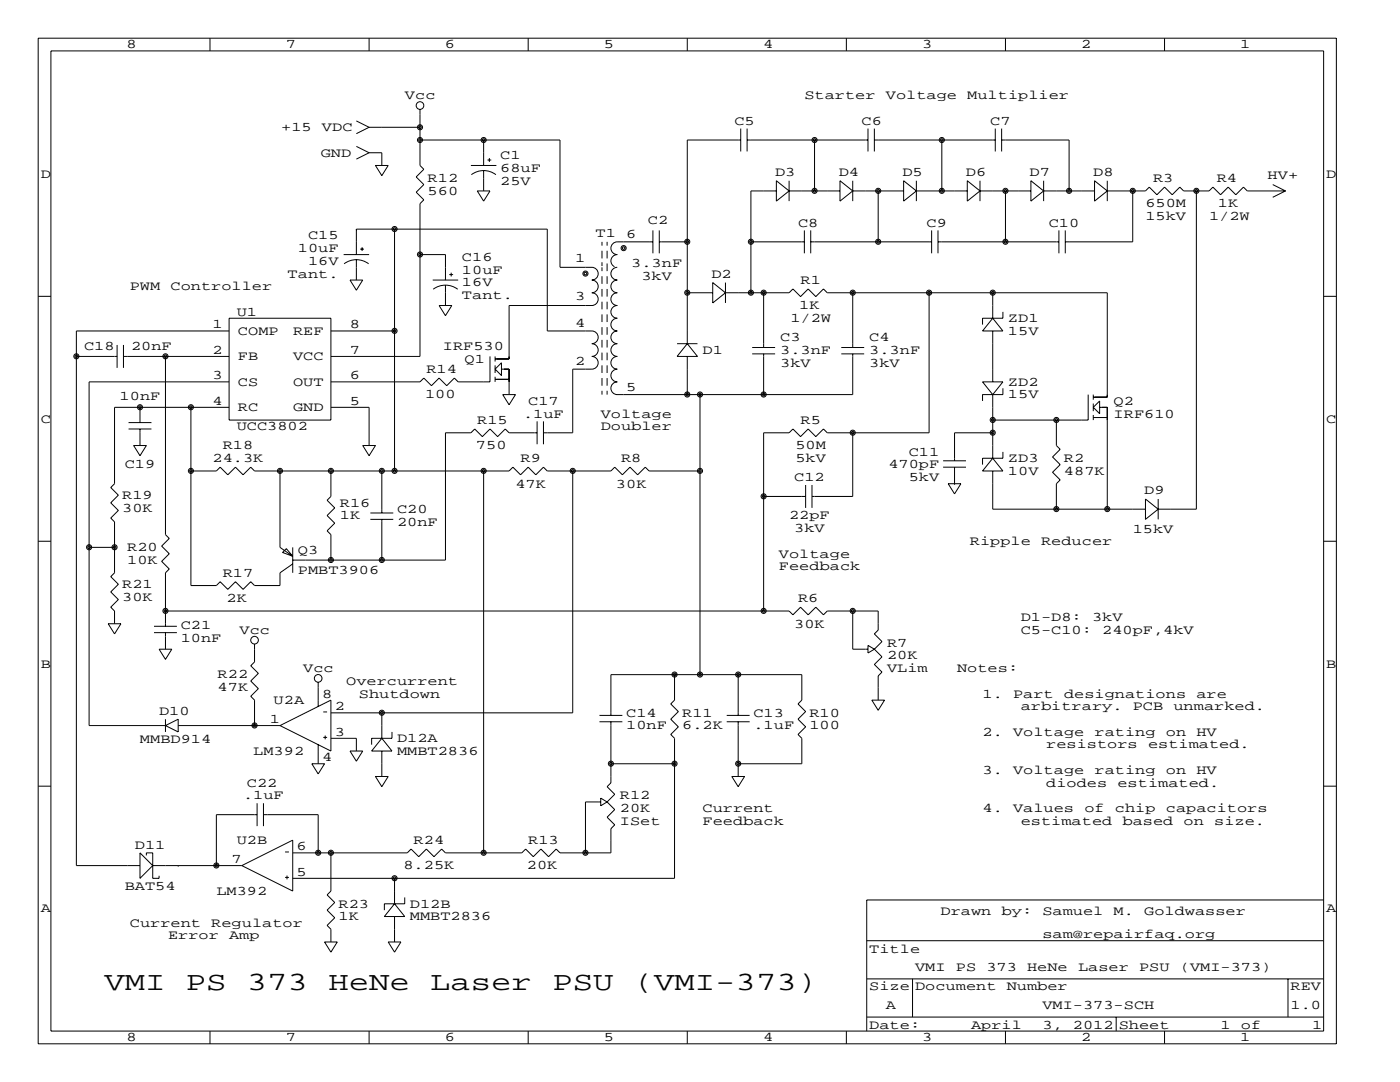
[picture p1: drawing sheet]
<svg xmlns="http://www.w3.org/2000/svg" width="279mm" height="216mm" viewBox="0 0 279 216" stroke-linecap="round" stroke-linejoin="round" font-family="sans-serif">
<g fill="none" stroke="#000" stroke-width=".2">
<path d="M7.6 7.6h259.1v200.7h-259.1zM10.2 10.2h254v195.5h-254zM41.9 7.6v2.6M73.7 7.6v2.6M105.4 7.6v2.6M137.2 7.6v2.6M168.9 7.6v2.6M200.7 7.6v2.6M232.4 7.6v2.6M71.1 29.2l2.6 1.3M71.1 24.1l2.6 1.3M73.7 30.5l-2.6 1.2"/>
<path d="M73.7 30.5h2.5v2.5M73.7 25.4l-2.6 1.3M73.7 25.4h10.1M74.9 33h2.6l-1.3 2.1zM83.8 27.9h28v25.4h6.3a1.27 1.27 0 0 1 1.3 1.3 1.27 1.27 0 0 1-1.3 1.3 1.27 1.27 0 0 1 1.3 1.2 1.27 1.27 0 0 1-1.3 1.3 1.27 1.27 0 0 1 1.3 1.3 1.27 1.27 0 0 1-1.3 1.3h-16.5v10.6h-2.8M83.8 21.8v11.2l.8 .8-1.5 1.5 1.5 1.5-1.5 1.6 1.5 1.5-.8 .7v30.5h-17.8M94 33h5.1M94.1 34.9a4.1 4.1 0 0 1 4.9 0M95.2 38.1h2.6l-1.3 2zM96.5 27.9v5.1M96.5 34v4.1M97.3 31.9h.7"/>
<path d="M97.7 31.5v.8M147.8 27.9h-10.6v40.7M147.8 25.7v4.5M149.1 27.9h24.1M149.1 25.7v4.5M154.9 38.1h-5v20.3M154.9 36.1l2.6 2-2.6 2zM157.5 38.1h10.1M157.5 36.1v4M162.6 27.9v10.2M167.6 36.1l2.6 2-2.6 2zM170.2 38.1h10.1"/>
<path d="M170.2 36.1v4M173.2 25.7v4.5M174.5 27.9h24.1M174.5 25.7v4.5M175.3 38.1v10.2M180.3 36.1l2.6 2-2.6 2zM182.9 38.1h10.1M182.9 36.1v4M188 27.9v10.2M193 36.1l2.6 2-2.6 2zM195.6 38.1h10.1M195.6 36.1v4"/>
<path d="M198.6 25.7v4.5M199.9 27.9h13.5v10.2M199.9 25.7v4.5M200.7 38.1v10.2M205.7 36.1l2.6 2-2.6 2zM208.3 38.1h10.1M208.3 36.1v4M218.4 36.1l2.6 2-2.6 2zM221 38.1h7.6l.8-.8 1.5 1.6 1.5-1.6 1.5 1.6 1.6-1.6 .7 .8h5.1l.8-.8 1.5 1.6 1.5-1.6 1.5 1.6 1.6-1.6 .7 .8h7.6M221 36.1v4M226.1 38.1v10.2h-13.5M238.8 38.1v63.5h-7.7"/>
<path d="M254 36.8l2.5 1.3M256.5 38.1l-2.5 1.3M7.6 59.1h2.6M68.6 50.8h5.1M68.7 52.6a4.1 4.1 0 0 1 4.9 0M69.8 55.9h2.6l-1.3 2zM71.1 45.7h38.1v20.3h8.9a1.27 1.27 0 0 1 1.3 1.3 1.27 1.27 0 0 1-1.3 1.3 1.27 1.27 0 0 1 1.3 1.3 1.27 1.27 0 0 1-1.3 1.2 1.27 1.27 0 0 1 1.3 1.3 1.27 1.27 0 0 1-1.3 1.3h-3.8v12.7h-5.8M71.1 45.7h.1M71.1 45.7v5.1M71.1 51.8v4.1M71.9 49.7h.7M72.3 49.3v.8"/>
<path d="M78.7 45.7v48.3M83.8 50.8h5.1v5.1M86.4 55.9h5M86.5 57.7a4.1 4.1 0 0 1 4.8 0M88.9 56.9v4.1M89.7 54.8h.7M90 54.4v.8M120.1 48.3v.7M120.1 50v1.6M120.1 52.3v.8M120.1 53.3v.8M120.1 55.1v1.5"/>
<path d="M120.1 57.7v1.5M121.2 48.3v.7M121.2 50v1.6M121.2 52.6v1.5M121.2 55.1v1.5M121.2 57.7v1.5M123.2 53.3a1.27 1.27 0 0 0-1.3 1.3 1.27 1.27 0 0 0 1.3 1.3 1.27 1.27 0 0 0-1.3 1.3 1.27 1.27 0 0 0 1.3 1.2 1.27 1.27 0 0 0-1.3 1.3 1.27 1.27 0 0 0 1.3 1.3 1.27 1.27 0 0 0-1.3 1.2 1.27 1.27 0 0 0 1.3 1.3 1.27 1.27 0 0 0-1.3 1.3 1.27 1.27 0 0 0 1.3 1.2 1.27 1.27 0 0 0-1.3 1.3 1.27 1.27 0 0 0 1.3 1.3 1.27 1.27 0 0 0-1.3 1.2 1.27 1.27 0 0 0 1.3 1.3 1.27 1.27 0 0 0-1.3 1.3 1.27 1.27 0 0 0 1.3 1.3 1.27 1.27 0 0 0-1.3 1.2 1.27 1.27 0 0 0 1.3 1.3 1.27 1.27 0 0 0-1.3 1.3 1.27 1.27 0 0 0 1.3 1.2h47v-8.1M130.3 48.3h-7.1a1.27 1.27 0 0 0-1.3 1.2 1.27 1.27 0 0 0 1.3 1.3 1.27 1.27 0 0 0-1.2 1 1.27 1.27 0 0 0 .6 1.4M130.3 46v4.5M131.6 48.3h5.6M131.6 46v4.5M137.2 58.4h5"/>
<path d="M142.2 56.4l2.6 2-2.6 2.1zM144.8 58.4h12.7l.7-.7 1.6 1.5 1.5-1.5 1.5 1.5 1.5-1.5 .8 .7h55.9v20.8h-2.8M144.8 56.4v4.1M149.9 48.3h10.6M152.4 58.4v10.9M160.5 46v4.5M161.8 48.3h24.1M161.8 46v4.5M170.2 58.4v10.9M185.4 58.4v28h-20.3l-.8-.8-1.5 1.5-1.5-1.5-1.5 1.5-1.6-1.5-.7 .8h-5.1v35.5M185.9 46v4.5M187.2 48.3h24.1"/>
<path d="M187.2 46v4.5M198.1 58.4v5.1M211.3 46v4.5M212.6 46v4.5M264.2 59.1h2.5M15.2 71.1h8.2M23.4 68.8v4.6M24.6 71.1h21.1M24.6 68.8v4.6M33 71.1v35.6l.8 .7-1.5 1.6 1.5 1.5-1.5 1.5 1.5 1.5-.8 .8v10.7M45.7 66h-30.5v106.7h12.7M45.7 63.5h20.3v20.3h-20.3z"/>
<path d="M45.7 76.2h-27.9v68.6h15.2M66 66h12.7M87.6 61h2.6l-1.3 2zM97.8 71.1v5.1h-6.4l-.7-.8-1.5 1.6-1.6-1.6-1.5 1.6-1.5-1.6-.8 .8h-17.8M98.8 75.7h2.8M98.8 73.7l1.3-1.3v2.5zM98.8 71.1v1M98.8 72.9v1.5M98.8 75.2v1M100.1 73.7h1.5v5M100.3 78.7h2.6l-1.3 2.1zM120.1 60.2v1.5"/>
<path d="M120.1 62.7v1.6M120.1 65.3v1.5M120.1 67.8v1.5M120.1 70.4v1.5M120.1 72.9v1.5M120.1 75.4v1.6M120.1 78v.7M121.2 60.2v1.5M121.2 62.7v1.6M121.2 65.3v1.5M121.2 67.8v1.5M121.2 70.4v1.5"/>
<path d="M121.2 72.9v1.5M121.2 75.4v1.6M121.2 78v.7M135.1 68.6h4.1M137.2 71.1v7.6M137.2 68.6l2 2.5h-4.1zM139.7 78.7v55.9M150.1 69.3h4.6M150.1 70.6h4.6M152.4 70.6v8.1M167.9 69.3h4.6M167.9 70.6h4.6"/>
<path d="M196.1 76.2h4.1l-2.1 2.5zM198.1 63.5l2.1 2.5h-4.1zM198.1 66v10.2M198.1 78.7v12.7M200.2 62.2v1.3h-4.1v1.3M200.2 77.5v1.2h-4.1v1.3M217.2 78.7v5.1h-19.1M218.2 78.7v1.1M25.7 85.6h4.5M25.7 84.3h4.5M26.7 88.9h2.5l-1.3 2zM27.9 81.3v3"/>
<path d="M27.9 85.6v3.3M38.1 94h.1M38.1 94h5.1l.7-.8 1.6 1.5 1.5-1.5 1.5 1.5 1.5-1.5 .8 .8h50.8l.8-.8 1.5 1.5 1.5-1.5 1.5 1.5 1.6-1.5 .7 .8h12.7l.8-.8 1.5 1.5 1.5-1.5 1.6 1.5 1.5-1.5 .7 .8h10.2M38.1 81.3v35.5h5.1l.7-.7 1.6 1.5 1.5-1.5 1.5 1.5 1.5-1.5 .8 .7h5.1v-2.5l2.5-1.8M45.7 81.3h-22.8v15.2l-.8 .8 1.5 1.5-1.5 1.5 1.5 1.6-1.5 1.5 .8 .7v10.2l-.8 .8 1.5 1.5-1.5 1.5 1.5 1.5-1.5 1.6 .8 .7v2.6M55.9 94v15.2l2.5 1.8M66 81.3h7.7v7.6M66 94v5.1l-.7 .7 1.5 1.5-1.5 1.6 1.5 1.5-1.5 1.5 .7 .8v5.1M72.4 88.9h2.5l-1.2 2zM76.2 94v8.4M96.5 94h.1M96.5 94v76.2"/>
<path d="M107.2 86.4h-5.6l-.8-.8-1.5 1.5-1.5-1.5-1.5 1.5-1.6-1.5-.7 .8h-5.1v25.4h-30.5M107.2 84.1v4.5M108.5 84.1v4.5M114.3 94v48.2h-48.3M152.4 99.1h8.4M160.8 96.8v4.5M162.1 96.8v4.5M170.2 86.4v12.7h-8.1M188.2 93.2h4.6M188.2 91.9h4.6M189.2 96.5h2.6l-1.3 2.1zM190.5 96.5h.1"/>
<path d="M190.5 93.2v3.3M198.1 86.4h-7.6v5.5M198.1 94v7.6h30.5M198.1 91.4l2.1 2.6h-4.1zM200.2 90.2v1.2h-4.1v1.3M210.8 83.8v5.1l.8 .8-1.5 1.5 1.5 1.5-1.5 1.5 1.5 1.6-.8 .7v5.1M218.2 83.3h2.8M218.2 81.3l1.3-1.3v2.5zM218.2 80.5v1.5M218.2 82.8v1M219.5 81.3h1.5v20.3M228.6 99.6l2.5 2-2.5 2z"/>
<path d="M231.1 99.6v4M7.6 108h2.6M17.8 109.2h5.1M56.4 110.2l.7-.7 1.3 1.5zM58.4 109.2v5.1M73.9 102.4h4.6M73.9 103.6h4.6M76.2 103.6v8.2M264.2 108h2.5M21.6 124.5h2.5l-1.2 2zM30.7 126.2h4.6M30.7 125h4.6"/>
<path d="M31.7 129.5h2.6l-1.3 2.1zM33 121.9h124.5l.7 .8 1.6-1.5 1.5 1.5 1.5-1.5 1.5 1.5 .8-.8h10.2v3.8l-.8 .8 1.5 1.5-1.5 1.5M33 126.2v3.3M50.8 128.5v3.6l-.8 .7 1.6 1.6-1.6 1.5 1.6 1.5-1.6 1.5 .8 .8v5.1M63.5 136.1v4.9M134.6 134.6v5.1l-.7 .8 1.5 1.5-1.5 1.5 1.5 1.5-1.5 1.6 .7 .7v28h-76.2M147.3 134.6v8.1M170.2 121.9v7.6h3M173.2 128.8l1.3 .7-1.3 .8zM174 139.7h2.5l-1.2 2zM174.5 129.5l1.5 1.6-1.5 1.5 1.5 1.5-.7 .8v4.8M7.6 156.9h2.6"/>
<path d="M33 144.8l2.6-1.3v2.5zM33 143.5v2.5M35.6 144.8h20.3M55.9 144.8l10.1-5.1v10.2zM62.2 152.4h2.6l-1.3 2zM63.5 148.6v3.8M64.5 147.1h.8M64.5 142.1h.8M64.9 146.8v.7M66 147.3h5.1v2.6M69.8 149.9h2.6l-1.3 2zM74.9 154.9h2.6l-1.3 2.1z"/>
<path d="M76.2 142.2v5.1M76.2 149.9v5M76.2 147.3l2 2.6h-4zM78.2 146v1.3h-4v1.3M119.6 144h4.6M119.6 142.7h4.6M119.9 159.3l1.3 .7-1.3 .8zM121.9 142.7v-8.1h38.1v5.1l-.7 .8 1.5 1.5-1.5 1.5 1.5 1.5-1.5 1.6 .7 .7v5.1h-12.7M121.9 144v12.2l-.7 .8 1.5 1.5-1.5 1.5M121.9 152.4h12.7M145 144h4.6M145 142.7h4.6"/>
<path d="M146 154.9h2.6l-1.3 2.1zM147.3 144v10.9M264.2 156.9h2.5M27.9 170.2l2.6 2.5-2.6 2.6zM29.2 170.7v-.5h1.3v5.1h1.2v-.5M30.5 172.7h17.8M35.6 172.7h.1M48.3 172.7l10.1-5.1v10.2zM51.3 162.6h-8.1v10.1M51.3 160.3v4.5M52.6 162.6h10.9v7.6M52.6 160.3v4.5"/>
<path d="M56.9 175.1h.8M56.9 170h.8M57.3 174.7v.8M66 170.2v7.6l-.7 .8 1.5 1.5-1.5 1.5 1.5 1.5-1.5 1.6 .7 .7v2.6M78.7 175.3v5M80.8 179.1v1.2h-4.1v1.3M119.9 160h-3.1v10.2M121.2 160l1.5 1.5-1.5 1.6 1.5 1.5-.8 .8v4.8h-10.1l-.8-.8-1.5 1.5-1.6-1.5-1.5 1.5-1.5-1.5-.8 .8h-15.2l-.8-.8-1.5 1.5-1.5-1.5-1.5 1.5-1.6-1.5-.7 .8h-22.9M264.2 179.6h-91.2v26.1M64.8 188h2.5l-1.3 2zM77.5 188h2.5l-1.3 2zM78.7 182.9v5.1"/>
<path d="M78.7 180.3l2.1 2.6h-4.1zM173 195.3h91.2M173 187.7h91.2M182.1 195.3v7.6M257 195.3v7.6M41.9 205.7v2.6M73.7 205.7v2.6M105.4 205.7v2.6M137.2 205.7v2.6M168.9 205.7v2.6M173 202.9h91.2M200.7 205.7v2.6"/>
<path d="M222.8 202.9v2.8M232.4 205.7v2.6"/>
<circle cx="83.8" cy="25.4" r=".51"/>
<circle cx="83.8" cy="27.9" r=".51"/>
<circle cx="83.8" cy="21.1" r=".76"/>
<circle cx="83.8" cy="25.4" r=".25"/>
<circle cx="83.8" cy="27.9" r=".25"/>
<circle cx="96.5" cy="27.9" r=".51"/>
<circle cx="96.5" cy="27.9" r=".25"/>
<circle cx="162.6" cy="27.9" r=".51"/>
<circle cx="162.6" cy="38.1" r=".51"/>
<circle cx="162.6" cy="38.1" r=".25"/>
<circle cx="162.6" cy="27.9" r=".25"/>
<circle cx="175.3" cy="38.1" r=".51"/>
<circle cx="175.3" cy="38.1" r=".25"/>
<circle cx="188" cy="38.1" r=".51"/>
<circle cx="188" cy="27.9" r=".51"/>
<circle cx="188" cy="38.1" r=".25"/>
<circle cx="188" cy="27.9" r=".25"/>
<circle cx="200.7" cy="38.1" r=".51"/>
<circle cx="200.7" cy="38.1" r=".25"/>
<circle cx="213.4" cy="38.1" r=".51"/>
<circle cx="213.4" cy="38.1" r=".25"/>
<circle cx="226.1" cy="38.1" r=".51"/>
<circle cx="226.1" cy="38.1" r=".25"/>
<circle cx="238.8" cy="38.1" r=".51"/>
<circle cx="238.8" cy="38.1" r=".25"/>
<circle cx="78.7" cy="45.7" r=".51"/>
<circle cx="78.7" cy="45.7" r=".25"/>
<circle cx="83.8" cy="50.8" r=".51"/>
<circle cx="83.8" cy="50.8" r=".25"/>
<circle cx="116.8" cy="54.6" r=".51"/>
<circle cx="116.8" cy="54.6" r=".25"/>
<circle cx="124.5" cy="49.5" r=".51"/>
<circle cx="124.5" cy="49.5" r=".25"/>
<circle cx="137.2" cy="58.4" r=".51"/>
<circle cx="137.2" cy="48.2" r=".51"/>
<circle cx="137.2" cy="48.2" r=".25"/>
<circle cx="137.2" cy="58.4" r=".25"/>
<circle cx="149.9" cy="58.4" r=".51"/>
<circle cx="149.9" cy="48.2" r=".51"/>
<circle cx="149.9" cy="48.2" r=".25"/>
<circle cx="149.9" cy="58.4" r=".25"/>
<circle cx="152.4" cy="58.4" r=".51"/>
<circle cx="152.4" cy="58.4" r=".25"/>
<circle cx="170.2" cy="58.4" r=".51"/>
<circle cx="170.2" cy="58.4" r=".25"/>
<circle cx="175.3" cy="48.2" r=".51"/>
<circle cx="175.3" cy="48.2" r=".25"/>
<circle cx="185.4" cy="58.4" r=".51"/>
<circle cx="185.4" cy="58.4" r=".25"/>
<circle cx="198.1" cy="58.4" r=".51"/>
<circle cx="198.1" cy="58.4" r=".25"/>
<circle cx="200.7" cy="48.2" r=".51"/>
<circle cx="200.7" cy="48.2" r=".25"/>
<circle cx="15.2" cy="71.1" r=".51"/>
<circle cx="15.2" cy="71.1" r=".25"/>
<circle cx="33" cy="71.1" r=".51"/>
<circle cx="33" cy="71.1" r=".25"/>
<circle cx="78.7" cy="66" r=".51"/>
<circle cx="78.7" cy="66" r=".25"/>
<circle cx="137.2" cy="78.7" r=".51"/>
<circle cx="137.2" cy="78.7" r=".25"/>
<circle cx="139.7" cy="78.7" r=".51"/>
<circle cx="139.7" cy="78.7" r=".25"/>
<circle cx="152.4" cy="78.7" r=".51"/>
<circle cx="152.4" cy="78.7" r=".25"/>
<circle cx="27.9" cy="81.3" r=".51"/>
<circle cx="27.9" cy="81.3" r=".25"/>
<circle cx="38.1" cy="81.3" r=".51"/>
<circle cx="38.1" cy="94" r=".51"/>
<circle cx="38.1" cy="81.3" r=".25"/>
<circle cx="38.1" cy="94" r=".25"/>
<circle cx="55.9" cy="94" r=".51"/>
<circle cx="55.9" cy="94" r=".25"/>
<circle cx="66" cy="94" r=".51"/>
<circle cx="66" cy="94" r=".25"/>
<circle cx="76.2" cy="94" r=".51"/>
<circle cx="76.2" cy="94" r=".25"/>
<circle cx="78.7" cy="94" r=".51"/>
<circle cx="78.7" cy="94" r=".25"/>
<circle cx="96.5" cy="94" r=".51"/>
<circle cx="96.5" cy="94" r=".25"/>
<circle cx="114.3" cy="94" r=".51"/>
<circle cx="114.3" cy="94" r=".25"/>
<circle cx="139.7" cy="94" r=".51"/>
<circle cx="139.7" cy="94" r=".25"/>
<circle cx="152.4" cy="99" r=".51"/>
<circle cx="152.4" cy="99" r=".25"/>
<circle cx="170.2" cy="86.3" r=".51"/>
<circle cx="170.2" cy="86.3" r=".25"/>
<circle cx="198.1" cy="83.8" r=".51"/>
<circle cx="198.1" cy="86.3" r=".51"/>
<circle cx="198.1" cy="86.3" r=".25"/>
<circle cx="198.1" cy="83.8" r=".25"/>
<circle cx="210.8" cy="83.8" r=".51"/>
<circle cx="210.8" cy="83.8" r=".25"/>
<circle cx="17.8" cy="109.2" r=".51"/>
<circle cx="17.8" cy="109.2" r=".25"/>
<circle cx="22.9" cy="109.2" r=".51"/>
<circle cx="22.9" cy="109.2" r=".25"/>
<circle cx="66" cy="111.7" r=".51"/>
<circle cx="66" cy="111.7" r=".25"/>
<circle cx="76.2" cy="111.7" r=".51"/>
<circle cx="76.2" cy="111.7" r=".25"/>
<circle cx="210.8" cy="101.6" r=".51"/>
<circle cx="210.8" cy="101.6" r=".25"/>
<circle cx="221" cy="101.6" r=".51"/>
<circle cx="221" cy="101.6" r=".25"/>
<circle cx="33" cy="121.9" r=".51"/>
<circle cx="33" cy="121.9" r=".25"/>
<circle cx="50.8" cy="127.7" r=".76"/>
<circle cx="63.5" cy="135.4" r=".76"/>
<circle cx="134.6" cy="134.6" r=".51"/>
<circle cx="134.6" cy="134.6" r=".25"/>
<circle cx="139.7" cy="134.6" r=".51"/>
<circle cx="139.7" cy="134.6" r=".25"/>
<circle cx="147.3" cy="134.6" r=".51"/>
<circle cx="147.3" cy="134.6" r=".25"/>
<circle cx="152.4" cy="121.9" r=".51"/>
<circle cx="152.4" cy="121.9" r=".25"/>
<circle cx="170.2" cy="121.9" r=".51"/>
<circle cx="170.2" cy="121.9" r=".25"/>
<circle cx="50.8" cy="144.8" r=".51"/>
<circle cx="50.8" cy="144.8" r=".25"/>
<circle cx="76.2" cy="142.2" r=".51"/>
<circle cx="76.2" cy="142.2" r=".25"/>
<circle cx="121.9" cy="152.4" r=".51"/>
<circle cx="121.9" cy="152.4" r=".25"/>
<circle cx="134.6" cy="152.4" r=".51"/>
<circle cx="134.6" cy="152.4" r=".25"/>
<circle cx="147.3" cy="152.4" r=".51"/>
<circle cx="147.3" cy="152.4" r=".25"/>
<circle cx="43.2" cy="172.7" r=".51"/>
<circle cx="43.2" cy="172.7" r=".25"/>
<circle cx="63.5" cy="170.2" r=".51"/>
<circle cx="63.5" cy="170.2" r=".25"/>
<circle cx="66" cy="170.2" r=".51"/>
<circle cx="66" cy="170.2" r=".25"/>
<circle cx="78.7" cy="175.2" r=".51"/>
<circle cx="78.7" cy="175.2" r=".25"/>
<circle cx="96.5" cy="170.2" r=".51"/>
<circle cx="96.5" cy="170.2" r=".25"/>
<circle cx="116.8" cy="170.2" r=".51"/>
<circle cx="116.8" cy="170.2" r=".25"/>
</g>
<g font-size="5.3">
<text x="20.8" y="197.6">VMI</text>
<text x="37.1" y="197.6">PS</text>
<text x="49.3" y="197.6">373</text>
<text x="65.5" y="197.6">HeNe</text>
<text x="85.9" y="197.6">Laser</text>
<text x="110.2" y="197.6">PSU</text>
<text x="126.5" y="197.6">(VMI-373)</text>
</g>
<g font-size="2.6">
<text x="25.3" y="9.7">8</text>
<text x="57" y="9.7">7</text>
<text x="88.8" y="9.7">6</text>
<text x="120.5" y="9.7">5</text>
<text x="152.3" y="9.7">4</text>
<text x="184" y="9.7">3</text>
<text x="215.8" y="9.7">2</text>
<text x="247.5" y="9.7">1</text>
<text x="80.8" y="19.8">Vcc</text>
<text x="160.5" y="19.8">Starter</text>
<text x="176.8" y="19.8">Voltage</text>
<text x="193" y="19.8">Multiplier</text>
<text x="56.1" y="26.2">+15</text>
<text x="64.3" y="26.2">VDC</text>
<text x="146.6" y="24.9">C5</text>
<text x="172" y="24.9">C6</text>
<text x="197.6" y="24.9">C7</text>
<text x="8.1" y="35.5">D</text>
<text x="64" y="31.2">GND</text>
<text x="99.8" y="31.7">C1</text>
<text x="99.8" y="34.3">68uF</text>
<text x="154.7" y="35.1">D3</text>
<text x="167.4" y="35.1">D4</text>
<text x="180.1" y="35.1">D5</text>
<text x="192.8" y="35.1">D6</text>
<text x="205.5" y="35.1">D7</text>
<text x="218.2" y="35.1">D8</text>
<text x="253" y="35.8">HV+</text>
<text x="264.7" y="35.5">D</text>
<text x="85.3" y="36.3">R12</text>
<text x="85.3" y="38.9">560</text>
<text x="99.8" y="36.8">25V</text>
<text x="228.6" y="41.4">650M</text>
<text x="230.1" y="36.3">R3</text>
<text x="242.8" y="36.3">R4</text>
<text x="243.1" y="41.4">1K</text>
<text x="61.5" y="47.8">C15</text>
<text x="118.9" y="47.2">T1</text>
<text x="125" y="47.5">6</text>
<text x="129.3" y="44.7">C2</text>
<text x="159.3" y="45.2">C8</text>
<text x="184.9" y="45.2">C9</text>
<text x="209.3" y="45.2">C10</text>
<text x="228.6" y="43.9">15kV</text>
<text x="241.3" y="43.9">1/2W</text>
<text x="59.4" y="50.3">10uF</text>
<text x="61.5" y="52.8">16V</text>
<text x="92.2" y="52.1">C16</text>
<text x="114.8" y="52.3">1</text>
<text x="126" y="53.3">3.3nF</text>
<text x="25.9" y="57.9">PWM</text>
<text x="34" y="57.9">Controller</text>
<text x="57.4" y="55.4">Tant.</text>
<text x="92.2" y="54.6">10uF</text>
<text x="92.2" y="57.1">16V</text>
<text x="92.2" y="59.7">Tant.</text>
<text x="114.8" y="59.9">3</text>
<text x="128" y="55.9">3kV</text>
<text x="142" y="55.4">D2</text>
<text x="159.8" y="56.6">R1</text>
<text x="42.4" y="65.5">1</text>
<text x="47.2" y="63">U1</text>
<text x="69.8" y="65.5">8</text>
<text x="114.8" y="65.3">4</text>
<text x="157.7" y="64.3">1/2W</text>
<text x="159.5" y="61.7">1K</text>
<text x="201.2" y="64.3">ZD1</text>
<text x="16.8" y="69.8">C18</text>
<text x="26.2" y="69.8">20nF</text>
<text x="42.4" y="70.6">2</text>
<text x="47.5" y="66.8">COMP</text>
<text x="47.5" y="71.9">FB</text>
<text x="58.5" y="71.9">VCC</text>
<text x="58.5" y="66.8">REF</text>
<text x="69.8" y="70.6">7</text>
<text x="88.4" y="69.8">IRF530</text>
<text x="140.2" y="70.6">D1</text>
<text x="155.7" y="68.1">C3</text>
<text x="155.7" y="70.6">3.3nF</text>
<text x="173.5" y="68.1">C4</text>
<text x="173.5" y="70.6">3.3nF</text>
<text x="201.2" y="66.8">15V</text>
<text x="42.4" y="75.7">3</text>
<text x="47.5" y="77">CS</text>
<text x="58.5" y="77">OUT</text>
<text x="69.8" y="75.7">6</text>
<text x="85.1" y="74.4">R14</text>
<text x="92.7" y="72.4">Q1</text>
<text x="114.8" y="72.9">2</text>
<text x="125" y="78">5</text>
<text x="155.7" y="73.2">3kV</text>
<text x="173.5" y="73.2">3kV</text>
<text x="201.2" y="77">ZD2</text>
<text x="23.9" y="79.8">10nF</text>
<text x="42.4" y="80.8">4</text>
<text x="47.5" y="82">RC</text>
<text x="58.5" y="82">GND</text>
<text x="69.8" y="80.8">5</text>
<text x="84.8" y="79.5">100</text>
<text x="104.4" y="83.3">.1uF</text>
<text x="105.4" y="80.8">C17</text>
<text x="119.9" y="83.3">Voltage</text>
<text x="201.2" y="79.5">15V</text>
<text x="222.2" y="80.8">Q2</text>
<text x="222.2" y="83.3">IRF610</text>
<text x="8.1" y="84.3">C</text>
<text x="44.4" y="89.7">R18</text>
<text x="47.2" y="85.9">UCC3802</text>
<text x="95" y="89.7">750</text>
<text x="95.2" y="84.6">R15</text>
<text x="119.9" y="85.9">Doubler</text>
<text x="158.7" y="89.7">50M</text>
<text x="159.8" y="84.6">R5</text>
<text x="264.7" y="84.3">C</text>
<text x="24.9" y="93.5">C19</text>
<text x="42.4" y="92.2">24.3K</text>
<text x="103.9" y="92.2">R9</text>
<text x="124" y="92.2">R8</text>
<text x="158.7" y="92.2">5kV</text>
<text x="177.3" y="93.5">470pF</text>
<text x="181.4" y="90.9">C11</text>
<text x="201.2" y="92.2">ZD3</text>
<text x="201.2" y="94.7">10V</text>
<text x="212.3" y="92.2">R2</text>
<text x="212.3" y="94.7">487K</text>
<text x="24.4" y="99.6">R19</text>
<text x="67.8" y="101.1">R16</text>
<text x="102.9" y="97.3">47K</text>
<text x="122.9" y="97.3">30K</text>
<text x="158.5" y="96">C12</text>
<text x="181.4" y="96">5kV</text>
<text x="228.3" y="98.6">D9</text>
<text x="24.4" y="102.1">30K</text>
<text x="67.8" y="103.6">1K</text>
<text x="79.2" y="102.4">C20</text>
<text x="79.2" y="104.9">20nF</text>
<text x="157.5" y="103.6">22pF</text>
<text x="158.5" y="106.2">3kV</text>
<text x="226.1" y="106.4">15kV</text>
<text x="25.4" y="110">R20</text>
<text x="25.4" y="112.5">10K</text>
<text x="59.4" y="110.5">Q3</text>
<text x="155.4" y="111.3">Voltage</text>
<text x="155.4" y="113.8">Feedback</text>
<text x="193.5" y="108.7">Ripple</text>
<text x="207.8" y="108.7">Reducer</text>
<text x="24.4" y="117.3">R21</text>
<text x="24.4" y="119.9">30K</text>
<text x="44.4" y="115.1">R17</text>
<text x="59.4" y="114.6">PMBT3906</text>
<text x="36.1" y="125.5">C21</text>
<text x="45.2" y="120.1">2K</text>
<text x="158.5" y="125.2">30K</text>
<text x="159.3" y="120.1">R6</text>
<text x="203.7" y="124">D1-D8:</text>
<text x="217.9" y="124">3kV</text>
<text x="36.1" y="128">10nF</text>
<text x="47.8" y="126.5">Vcc</text>
<text x="177" y="129">R7</text>
<text x="177" y="131.6">20K</text>
<text x="203.7" y="126.5">C5-C10:</text>
<text x="220" y="126.5">240pF,4kV</text>
<text x="8.1" y="133.2">B</text>
<text x="43.4" y="135.4">R22</text>
<text x="43.4" y="137.9">47K</text>
<text x="60.5" y="134.1">Vcc</text>
<text x="69.1" y="136.7">Overcurrent</text>
<text x="177" y="134.1">VLim</text>
<text x="191" y="134.1">Notes:</text>
<text x="264.7" y="133.2">B</text>
<text x="31.7" y="142.7">D10</text>
<text x="54.6" y="140.5">U2A</text>
<text x="64.3" y="139.2">8</text>
<text x="66.8" y="141.7">2</text>
<text x="71.6" y="139.2">Shutdown</text>
<text x="125" y="143">C14</text>
<text x="136.1" y="143">R11</text>
<text x="150.4" y="143">C13</text>
<text x="161.5" y="143">R10</text>
<text x="196.1" y="139.2">1.</text>
<text x="202.2" y="139.2">Part</text>
<text x="203.7" y="141.7">arbitrary.</text>
<text x="212.3" y="139.2">designations</text>
<text x="226.1" y="141.7">PCB</text>
<text x="234.2" y="141.7">unmarked.</text>
<text x="238.8" y="139.2">are</text>
<text x="27.9" y="148.3">MMBD914</text>
<text x="53.8" y="144.3">1</text>
<text x="66.8" y="146.8">3</text>
<text x="79.2" y="148.1">D12A</text>
<text x="125" y="145.5">10nF</text>
<text x="136.1" y="145.5">6.2K</text>
<text x="150.4" y="145.5">.1uF</text>
<text x="161.5" y="145.5">100</text>
<text x="196.1" y="146.8">2.</text>
<text x="202.2" y="146.8">Voltage</text>
<text x="208.8" y="149.4">resistors</text>
<text x="218.4" y="146.8">rating</text>
<text x="229.1" y="149.4">estimated.</text>
<text x="232.7" y="146.8">on</text>
<text x="238.8" y="146.8">HV</text>
<text x="50.5" y="150.6">LM392</text>
<text x="64.3" y="151.9">4</text>
<text x="79.2" y="150.6">MMBT2836</text>
<text x="196.1" y="154.4">3.</text>
<text x="202.2" y="154.4">Voltage</text>
<text x="218.4" y="154.4">rating</text>
<text x="232.7" y="154.4">on</text>
<text x="238.8" y="154.4">HV</text>
<text x="48.5" y="159.5">.1uF</text>
<text x="49.3" y="157">C22</text>
<text x="123.7" y="159.5">R12</text>
<text x="208.8" y="157">diodes</text>
<text x="223" y="157">estimated.</text>
<text x="123.7" y="162.1">20K</text>
<text x="123.7" y="164.6">ISet</text>
<text x="140.2" y="162.1">Current</text>
<text x="140.2" y="164.6">Feedback</text>
<text x="196.1" y="162.1">4.</text>
<text x="202.2" y="162.1">Values</text>
<text x="203.7" y="164.6">estimated</text>
<text x="216.4" y="162.1">of</text>
<text x="222.5" y="162.1">chip</text>
<text x="224" y="164.6">based</text>
<text x="232.7" y="162.1">capacitors</text>
<text x="236.2" y="164.6">on</text>
<text x="242.3" y="164.6">size.</text>
<text x="26.9" y="169.4">D11</text>
<text x="46.2" y="172.2">7</text>
<text x="47.2" y="168.4">U2B</text>
<text x="59.2" y="169.7">6</text>
<text x="80.5" y="173.5">8.25K</text>
<text x="82.5" y="168.4">R24</text>
<text x="105.2" y="173.5">20K</text>
<text x="105.4" y="168.4">R13</text>
<text x="24.9" y="177.5">BAT54</text>
<text x="43.2" y="178.6">LM392</text>
<text x="59.2" y="174.8">5</text>
<text x="8.1" y="182.1">A</text>
<text x="25.9" y="184.9">Current</text>
<text x="42.2" y="184.9">Regulator</text>
<text x="67.6" y="181.1">R23</text>
<text x="67.6" y="183.6">1K</text>
<text x="81.8" y="181.1">D12B</text>
<text x="81.8" y="183.6">MMBT2836</text>
<text x="187.7" y="182.6">Drawn</text>
<text x="199.9" y="182.6">by:</text>
<text x="208" y="182.6">Samuel</text>
<text x="222.2" y="182.6">M.</text>
<text x="228.3" y="182.6">Goldwasser</text>
<text x="264.7" y="182.1">A</text>
<text x="33.5" y="187.5">Error</text>
<text x="45.7" y="187.5">Amp</text>
<text x="173.5" y="190.2">Title</text>
<text x="208" y="187.2">sam@repairfaq.org</text>
<text x="173.5" y="197.6">Size Document</text>
<text x="182.6" y="193.8">VMI</text>
<text x="190.8" y="193.8">PS</text>
<text x="196.8" y="193.8">373</text>
<text x="200.9" y="197.6">Number</text>
<text x="205" y="193.8">HeNe</text>
<text x="215.1" y="193.8">Laser</text>
<text x="227.3" y="193.8">PSU</text>
<text x="235.5" y="193.8">(VMI-373)</text>
<text x="257.6" y="197.6">REV</text>
<text x="176.8" y="201.4">A</text>
<text x="208" y="201.4">VMI-373-SCH</text>
<text x="257.6" y="201.4">1.0</text>
<text x="25.3" y="207.8">8</text>
<text x="57" y="207.8">7</text>
<text x="88.8" y="207.8">6</text>
<text x="120.5" y="207.8">5</text>
<text x="152.3" y="207.8">4</text>
<text x="173.5" y="205.2">Date:</text>
<text x="184" y="207.8">3</text>
<text x="193.8" y="205.2">April</text>
<text x="208" y="205.2">3,</text>
<text x="214.1" y="205.2">2012 Sheet</text>
<text x="215.8" y="207.8">2</text>
<text x="243.6" y="205.2">1</text>
<text x="247.5" y="207.8">1</text>
<text x="247.7" y="205.2">of</text>
<text x="261.9" y="205.2">1</text>
</g>
</svg>
